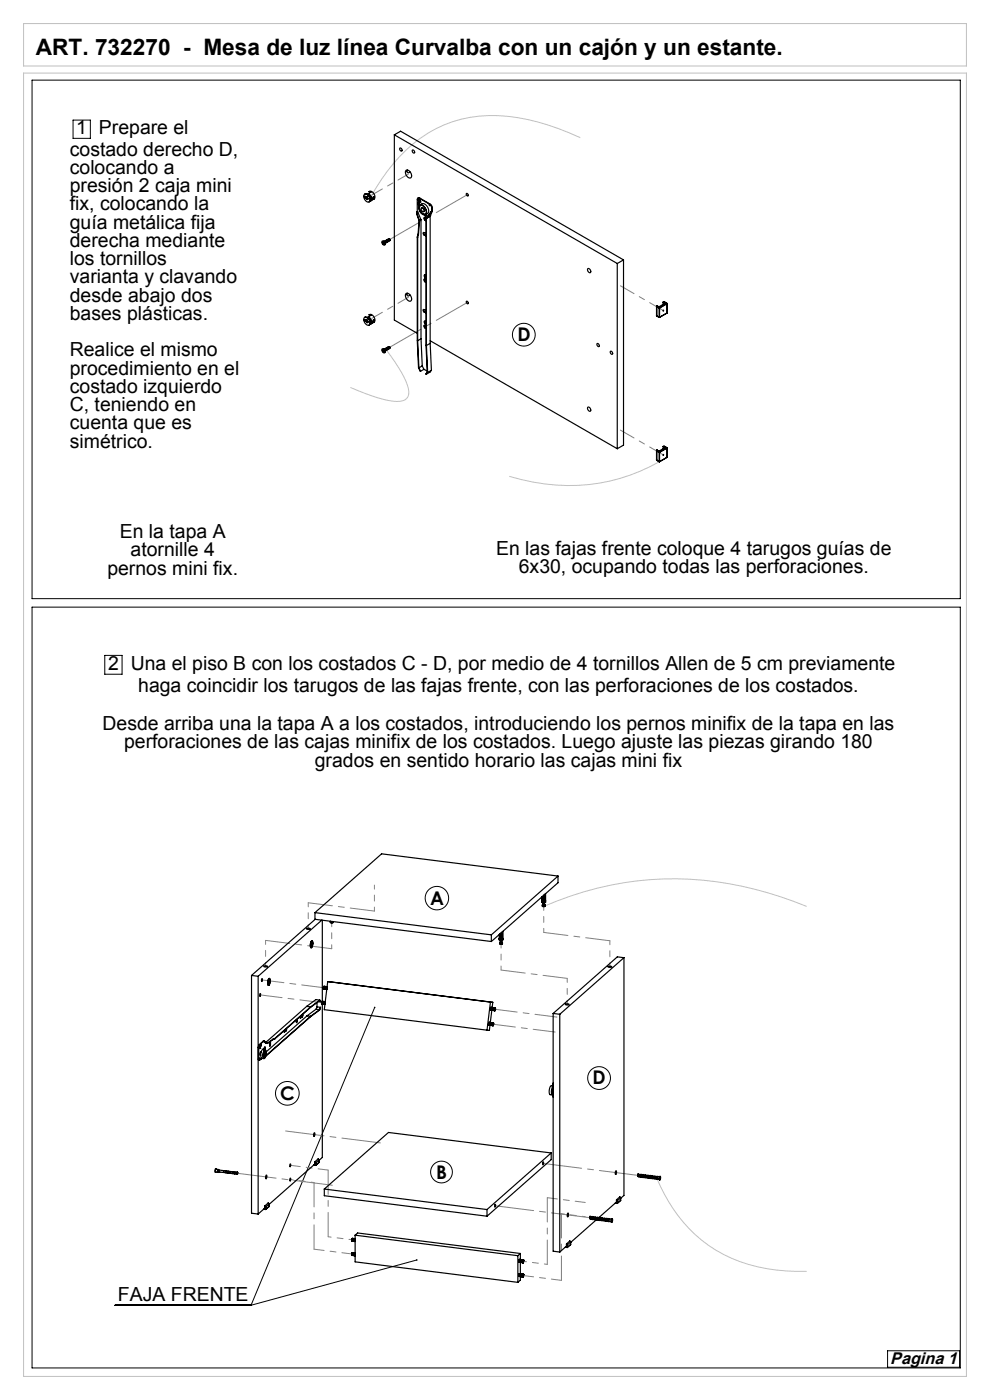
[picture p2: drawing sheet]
<svg xmlns="http://www.w3.org/2000/svg" width="210mm" height="297mm" viewBox="0 0 210 297" stroke-linecap="round" stroke-linejoin="round" font-family="sans-serif">
<path d="M5 15.5h200v276.5h-200zM5 5h200v9h-200zM123.1 29.2a42.3 42.3 0 0 0-21.5-4.6 27.2 27.2 0 0 0-19.4 11.7l-2.5 3.7-1.2 2M81.9 74.1a25.2 25.2 0 0 1 4.7 8.4 1.92 1.92 0 0 1-1.8 2.6 21.8 21.8 0 0 1-8.8-2.2l-1.7-.7M139.9 97.9a39.5 39.5 0 0 1-31.9 3.2M115.3 192.3a68.7 68.7 0 0 1 53-1.1l2.8 1.1M139.3 249.8a30.2 30.2 0 0 0 19.5 18.4 40.2 40.2 0 0 0 12.3 1.5" fill="none" stroke="#c0c0c0" stroke-width=".21"/>
<g fill="none" stroke="#000" stroke-width=".21">
<path d="M6.8 17h196.9v110h-196.9zM15.5 25.5h3.7v3.9h-3.7zM6.8 128.8h196.9v161.4h-196.9zM22.2 139h3.7v4h-3.7zM79.5 213.7l-26.2 63.2M24.4 276.9h28.9M88.4 267.3l-35.1 9.6M188.3 286.6h15.2v3.5h-15.2z"/>
<circle cx="111.1" cy="71" r="2.42"/>
<circle cx="92.7" cy="190.5" r="2.49"/>
<circle cx="61" cy="231.9" r="2.51"/>
<circle cx="127.1" cy="228.7" r="2.42"/>
<circle cx="93.6" cy="248.6" r="2.31"/>
</g>
<path d="M86.7 36.9l-7.8 4.5M86.7 63l-7.8 4.5" fill="none" stroke="#808080" stroke-width=".21" stroke-dasharray="15.2 1.3 1.3 1.3" stroke-dashoffset="12.7"/>
<path d="M82.7 50.8l16.4-9.5M82.7 73.7l16.4-9.5" fill="none" stroke="#808080" stroke-width=".21" stroke-dasharray="15.2 1.3 1.3 1.3" stroke-dashoffset="7.7"/>
<path d="M140.7 65.9l-9.1-5.3M140.7 96.5l-9.1-5.3" fill="none" stroke="#808080" stroke-width=".21" stroke-dasharray="15.2 1.3 1.3 1.3" stroke-dashoffset="11.9"/>
<path d="M65.4 197v-5.5M79.4 193.3v-5.5M115.3 197.8v-5.5M56.3 205v-5.5M70.4 201.3v-5.6M106.3 205.8v-5.5M120.3 213.1v-5.5M129.4 205.1v-5.5" fill="none" stroke="#808080" stroke-width=".21" stroke-dasharray="15.2 1.3 1.3 1.3" stroke-dashoffset="14.4"/>
<path d="M56.3 199.5l14.1 1.8M65.4 191.5l14 1.8M129.4 199.6l-14.1-1.8M120.3 207.6l-14-1.8M69.6 248.2v14.2M116.1 254.1v14.1M66.6 265v-14.1M119.1 271.6v-14.1" fill="none" stroke="#808080" stroke-width=".21" stroke-dasharray="15.2 1.3 1.3 1.3" stroke-dashoffset="10.1"/>
<path d="M50.4 248.9l20.1 2.5M80.7 242.5l-20.1-2.6M125.1 258.3l-20.1-2.5M135.3 249.3l-20.1-2.5" fill="none" stroke="#808080" stroke-width=".21" stroke-dasharray="15.2 1.3 1.3 1.3" stroke-dashoffset="7"/>
<path d="M68.3 212.7l-13.1-1.6M68.7 209.5l-13.1-1.6M117.8 218.9l-13.1-1.6M118.1 215.8l-13.1-1.7" fill="none" stroke="#808080" stroke-width=".21" stroke-dasharray="15.2 1.3 1.3 1.3" stroke-dashoffset="10.5"/>
<path d="M61.6 247.2l8 1M124.1 255.1l-8-1M74.7 266l-8.1-1M111 270.6l8.1 1" fill="none" stroke="#808080" stroke-width=".21" stroke-dasharray="15.2 1.3 1.3 1.3" stroke-dashoffset="13.1"/>
<path d="M66.6 250.9l-5-.7M119.1 257.5l5 .6M69.6 262.4l5.1 .6M116.1 268.2l-5.1-.6" fill="none" stroke="#808080" stroke-width=".21" stroke-dasharray="15.2 1.3 1.3 1.3" stroke-dashoffset="14.6"/>
<path d="M88.3 267.2v.2h.2l.1-.1h-.2h.2l-.1-.1zM79.4 213.6l-.1 .2 .3 .1v-.3h-.1v.1v-.1z" fill="#000"/>
<g fill="none" stroke="#000" stroke-width=".25">
<path d="M83.6 28.6l47.3 27.3M83.6 28.6v39.3l4.9 2.8M83.6 28.6l1.4-.8 47.3 27.3M84.8 31.4a.35 .35 0 0 1 .4 .2 .35 .35 0 0 1-.1 .5l-.3-.3zM86.1 36.2a1 1 0 0 1 1.2 1.3 .53 .53 0 0 1-.6 .3 .53 .53 0 0 1-.4-.5l-.3-.5zM86.4 36.1a.32 .32 0 0 0 0 .5 .32 .32 0 0 0 .5-.2M87.5 31.8a.35 .35 0 0 1 .4 .2 .35 .35 0 0 1-.2 .5l-.2-.3zM77.2 41.7l.3-.1v.4zM77.3 41.7l.2 .2M77.3 41.2a1.05 1.05 0 0 1 1 .5 1.05 1.05 0 0 1 0 1.1 1.11 1.11 0 0 1-1-1.6zM77.6 42l.1 .1M77.7 41.9l.1 .1"/>
<path d="M77.7 41.9h.1M77.7 41.9l-.1 .1M77.7 41.9v-.2l.4 .5-.2-.1M77.7 41.9l-.1-.1v.2M77.7 42.1v.2M77.8 42.2h.1M77.8 41.8l-.1 .1M77.8 42v.2M77.8 42l-.1 .1M77.8 42.2l-.1 .1M77.9 42.1v.2h-.2M77.9 42.1h.2"/>
<path d="M78.3 41.1l-.3 .2 .5 .7 .3-.1M78.3 41.1l.5 .8M78.3 41.1v.4M78.3 40.7h.4l-.8 .5h-.6M78.3 40.7a.98 .98 0 0 1 1 .4 .98 .98 0 0 1-.1 1.2M78.3 40.7l.3 .1M78.3 41.6l.5 .3M78.5 42.7l.3-.2v-.5l-.3 .1v.5l-.2 .2M79.2 41.8l.2 .1M79.4 41.9l-.1 .4h-.3M79.4 41.9v-.1a.21 .21 0 0 0-.3 0 .21 .21 0 0 0 0 .3l-.1 .3-.4 .2M81.1 51.1a.5 .5 0 0 1 .5 .3 .5 .5 0 0 1-.1 .6 .63 .63 0 0 1-.4-.9z"/>
<path d="M81.1 51.5l.5 .2-.1-.1M81.1 51.5l.2 .1M81.2 51.4h.1M81.2 51.4l-.1 .1M81.3 51.6v.2M81.4 51.2l.3 .4M81.4 51.4l-.1-.1v.5M81.4 51.5l-.1 .1M81.4 51.7l-.1 .1M81.5 51.2l.3 .1v.3h-.1M81.6 51.4l.1 .1M81.7 51.2l.1 .2"/>
<path d="M81.7 51.5h.1M81.7 51.6v.2M81.7 51.2l.3 .3a.26 .26 0 0 0-.1-.3 .26 .26 0 0 0-.3 0M81.8 51.1l.2 .2M81.9 51.1l.3 .2a.26 .26 0 0 0-.1-.2 .26 .26 0 0 0-.3 0M82 51l.2 .2M82.1 51l.3 .2a.26 .26 0 0 0-.2-.2 .26 .26 0 0 0-.3 0M82.2 50.9l.2 .2M82.3 50.9l.2 .2a.26 .26 0 0 0-.1-.2 .26 .26 0 0 0-.3 0M82.4 50.8l.1 .2M82.5 50.8l.2 .2a.26 .26 0 0 0-.1-.2 .26 .26 0 0 0-.3 0M82.5 50.7h.2v.2"/>
<path d="M82.7 50.9h.1M88.4 45.4l.5 1.4-.2 2.9M88.4 45.4l.1 .1M88.5 45l-.1 .4M88.5 45h.1M88.5 45.5l.5 1.3M88.5 50.3v21.9l.3 5.8 .4 .8M88.5 50.3h.1M88.5 44.9v.1M88.6 50.3v22M88.6 44.9h-.1M88.6 44.9l.7 1.7"/>
<path d="M88.6 44.9l-.1 .6M88.6 44.9l-.1 .1M88.7 49.7h.1M88.7 49.7l-.2 .6M88.8 43v.3l.2 .2M88.8 49.7l-.2 .6M88.8 42.4l.2 .4M88.9 42.8l-.2-.2 .1-.2a.4 .4 0 0 1 .4 .5h-.1M88.9 42.8l.2 .1M89 42.1a.27 .27 0 0 0-.4-.1 .27 .27 0 0 0-.1 .3v2.6M89 42.1l2.1 1.2M89 43.6h-.1a.27 .27 0 0 1-.2-.2 .27 .27 0 0 1 .2-.4l.2 .5a1.19 1.19 0 0 1 1.2-.1 1.19 1.19 0 0 1 .6 1.2l-.1 .6-.5 .4"/>
<path d="M89 43.6a1.24 1.24 0 0 1 1.5 1.4 .6 .6 0 0 1-.5 .6 .6 .6 0 0 1-.7-.4 1.47 1.47 0 0 1-.3-1.6zM89 46.8l-.2 2.9M89 42.8h-.1M89 42.8l.2 .1M89 42h-.4M89 42v.1M89 42l2.2 1.2M89.1 43.6a1.22 1.22 0 0 1 1.1 1.8 1.22 1.22 0 0 1-1.1-1.8zM89.2 42.9h.1M89.2 42.9h-.1M89.2 43.6a1.28 1.28 0 0 0 1 1.8M89.3 46.6v25.3"/>
<path d="M89.3 46.6l-.3 .2M89.4 44.1a.43 .43 0 0 1 .5 .3 .43 .43 0 0 1-.1 .5 .55 .55 0 0 1-.4-.8zM89.4 44.1a.45 .45 0 0 1 .6 .2 .45 .45 0 0 1-.1 .6M89.9 49.3l.2 .5M90 49.9l.4 .2M90.1 46.1l-.1 .3 .4 .4a.38 .38 0 0 1-.4-.2 .38 .38 0 0 1 .1-.5l.3 .2M90.1 59.2l-.1 .3 .4 .3M90.1 49.8l-.1 .1M90.1 49.8l.3 .2M90.1 58.3v.3l.3 .2a.26 .26 0 0 1-.4-.1 .26 .26 0 0 1 .2-.3l.2 .2M90.1 45.6l.3 .2M90.4 45.5l-.1 .3-.3-.2"/>
<path d="M90.4 49.6l-.6-.3v.3l.2 .3M90.4 59.4l-.3-.2a.38 .38 0 0 0-.1 .4 .38 .38 0 0 0 .4 .3M90.4 46.3h.1M90.4 46.3v26.9l.2 5.7-.3 .4 .1 .1M90.5 46.3v27M90.5 46.3h.1M91.1 43.5l.1 .1M91.1 43.3v.2M91.2 43.5v.1M91.2 43.5h-.1M91.2 43.2l-.1 .1M91.2 43.2v.3"/>
<path d="M91.2 43.4l.4 .7M91.2 43.4l.3 .2 .2 .5M91.2 43.4v.2M91.2 45.9v26.9M91.2 45.9l-.7 .4M91.3 45.8l-.1 .1M91.3 45.8l-.8 .5M91.5 44.9l-1.1 1.4M91.5 44.9h.1M91.6 44.9l-1.1 1.4M91.6 44.9h.1M91.6 44.1v.8"/>
<path d="M91.6 44.9h-.1M91.7 44.8l-.1 .1M91.7 44.8l-.4 1M91.7 44.8h.1M91.7 44.1h-.1M91.7 44.1v.7M99 41a.27 .27 0 0 1 .3 .2 .27 .27 0 0 1-.2 .4l-.2-.3zM124.7 57a.5 .5 0 0 1 .5 .3 .5 .5 0 0 1-.1 .6 .63 .63 0 0 1-.4-.9zM130.9 55.9v39.3M132.3 55.1v39.3l-1.4 .8M132.3 55.1l-1.4 .8M77.2 67.8h.3v.3z"/>
<path d="M77.3 67.8l.2 .2M77.3 67.4a1.05 1.05 0 0 1 1 .5 1.05 1.05 0 0 1 0 1.1 1.11 1.11 0 0 1-1-1.6zM77.6 68.1l.1 .1M77.7 68h.1M77.7 68l.1 .1M77.7 68l-.1 .1M77.7 68v-.2l.4 .6-.2-.1M77.7 68.2v.2M77.7 68l-.1-.1v.2M77.8 67.9l-.1 .1M77.8 68.1v.2M77.8 68.3l.1 .1"/>
<path d="M77.8 68.1l-.1 .1M77.8 68.3l-.1 .1M77.9 68.3v.2l-.2-.1M77.9 68.3h.2M78.3 67.2l-.3 .2 .5 .7 .3-.1M78.3 67.2l.5 .8M78.3 67.2v.5M78.3 66.8l.4 .1-.8 .4h-.6M78.3 66.8a.98 .98 0 0 1 1 .5 .98 .98 0 0 1-.1 1.1M78.3 66.8l.3 .2M78.3 67.7l.5 .3M78.5 68.8l.3-.2v-.5l-.3 .2v.4l-.2 .3"/>
<path d="M79.2 67.9l.2 .1M79.4 68l-.1 .4-.3 .1M79.4 68a.21 .21 0 0 0-.3-.1 .21 .21 0 0 0 0 .3l-.1 .3-.4 .3M81.1 74a.5 .5 0 0 1 .5 .3 .5 .5 0 0 1-.1 .6 .63 .63 0 0 1-.4-.9zM81.1 74.4l.5 .2-.1-.1M81.1 74.4l.2 .1M81.2 74.3h.1M81.2 74.3l-.1 .1M81.3 74.5v.2M81.4 74l.3 .4M81.4 74.3l-.1-.2v.6M81.4 74.4l-.1 .1"/>
<path d="M81.4 74.6l-.1 .1M81.5 74.1l.3 .1v.2h-.1M81.6 74.2l.1 .2M81.7 74.1l.1 .2M81.7 74.4h.1M81.7 74.4v.2M81.7 74l.3 .3a.26 .26 0 0 0-.1-.3 .26 .26 0 0 0-.3 .1M81.8 74l.2 .2M81.9 73.9l.3 .3a.26 .26 0 0 0-.1-.3 .26 .26 0 0 0-.3 .1M82 73.9l.2 .2M82.1 73.8l.3 .3a.26 .26 0 0 0-.2-.3 .26 .26 0 0 0-.3 .1M82.2 73.8l.2 .2"/>
<path d="M82.3 73.7l.2 .3a.26 .26 0 0 0-.1-.3 .26 .26 0 0 0-.3 .1M82.4 73.7l.1 .2M82.5 73.6l.2 .3a.26 .26 0 0 0-.1-.3 .26 .26 0 0 0-.3 .1M82.5 73.6h.2v.2M82.7 73.8h.1M86.1 62.3a1 1 0 0 1 1.2 1.3 .53 .53 0 0 1-.6 .3 .53 .53 0 0 1-.4-.4l-.3-.6zM86.4 62.2a.32 .32 0 0 0 0 .5 .32 .32 0 0 0 .5-.2M88.6 72.3l.3 5.7M88.9 78l.3 .8M89.3 71.9l.3 5.7M89.3 71.9l-.7 .4M89.6 77.6l.3 .8"/>
<path d="M89.6 77.6l-.7 .4M89.9 65.6l.2 .5M89.9 78.4l.7 .3M89.9 78.4l-.7 .4M90 66.2l.4 .2M90.1 69l-.1 .3 .4 .3M90.1 66.1l-.1 .1M90.1 66.1l.3 .2M90.1 68.1v.3l.3 .2M90.4 65.9l-.6-.2v.2l.2 .3M90.4 69.2l-.3-.2a.38 .38 0 0 0-.1 .4 .38 .38 0 0 0 .4 .3M90.4 68.4l-.3-.3a.31 .31 0 0 0-.1 .4 .31 .31 0 0 0 .4 .2"/>
<path d="M90.5 73.3l.2 5.7M90.7 79l-.3 .4M91.2 72.8l-.7 .5M91.2 72.8l.3 5.8M91.2 72.3l39.7 22.9M91.5 78.6l-.8 .4M91.5 78.6l-.3 .3-.8 .5M99 63.9a.27 .27 0 0 1 .3 .2 .27 .27 0 0 1-.2 .3l-.2-.2zM126.7 72.9a.35 .35 0 0 1 .4 .2 .35 .35 0 0 1-.2 .4l-.3-.3zM129.5 74.5a.35 .35 0 0 1 .4 .2 .35 .35 0 0 1-.2 .5l-.3-.4zM139.3 65v.1M139.3 66.9v.1"/>
<path d="M139.3 65v1.9M139.3 67l.5 .3M139.3 65.1v1.9M139.3 65.1l.5 .3M139.3 64.9v.1M139.4 64.9h.1M139.4 65l-.1 .1M139.4 64.9v.1M139.4 65l.5 .3M139.8 65.4h.1M139.8 67.3h.1M139.8 65.4v1.9"/>
<path d="M139.9 65.3l-.1 .1M139.9 65.3v.1M139.9 67.3h.1M139.9 65.4v1.9M140.7 64.1h.3M140.7 65.8v.2zM140.7 64.1v.5M140.7 64.1l.4 .2-1.3 .8-.4-.2M141 64.1l.5 .3M141.5 64.4h.1M141.5 64.4l-1.6 .9M141.5 66.4h.1"/>
<path d="M141.5 66.4l-1.6 .9M141.5 64.4v2M141.5 64.4l-1.6 1M124.7 86.4a.5 .5 0 0 1 .5 .3 .5 .5 0 0 1-.1 .6 .63 .63 0 0 1-.4-.9zM139.3 95.6v.1M139.3 97.5v.1M139.3 95.6v1.9M139.3 97.6l.5 .4M139.3 95.7l.5 .3M139.3 95.7v1.9M139.3 95.5v.1M139.4 95.5h.1"/>
<path d="M139.4 95.6l-.1 .1M139.4 95.5v.1M139.4 95.6l.5 .3M139.8 96h.1M139.8 96v1.9M139.8 98h.1M139.9 95.9l-.1 .1M139.9 95.9v.1M139.9 98h.1M139.9 96v1.9M140.7 94.7h.3M140.7 96.4v.2z"/>
<path d="M140.7 94.7v.5M140.7 94.7l.4 .2-1.3 .8-.4-.2M141 94.7l.5 .3M141.5 95v.1M141.5 95l-1.6 .9M141.5 95h.1M141.5 97l-1.6 1M141.5 95.1l-1.6 .9M141.5 95.1v1.9M141.5 97h.1M141.5 95v2M65 197l.4-.1 .4 .1-.5 .2z"/>
<path d="M66.1 199.6a.98 .98 0 0 1-.2 1.4l-.1-.6zM66.1 199.8v.1M66.1 199.7l-.1 .3zM66.1 199.6a1.03 1.03 0 0 1-.1 1.5l-.1-.1-.1-.5zM66.1 199.9h-.1M66.1 199.9h.1M66.8 193.6l37.4 4.7M66.8 193.6v1.4l37.4 4.7M66.9 195l-13.5 11.9M68.3 195.2l-13.5 11.9M68.4 195.2v17.2M70.1 195.5h.5"/>
<path d="M70.1 195.7h.6M70.1 195.5v.2M70.1 195.4v.1M70.7 195.7l-.3 .1-.3-.1M70.7 195.5v.2M104.2 198.3v1.4M105.9 199.3l.4 .2 .4-.2M105.9 199.1h.1M105.9 198.3v1M106 199.2h.4M106 198.2v1M106 200h.6"/>
<path d="M106 200v.2M106.1 199.2h.2M106.1 198.1v1.1M106.1 199.2h-.1M106.1 199.8l-.1 .2M106.1 199.9h.3M106.1 199.9l.2 .1 .1-.1M106.1 199.5v.4M106.3 199.2h.1M106.3 197.9v1.3M106.4 197.9v1.3M106.4 199.8l.2 .2"/>
<path d="M106.4 199.5v.4M106.5 197.7v1.5l.1-.1M106.6 199.1h-.1M106.6 197.7v1.4M106.6 200v.2M106.7 197.6v1.7M114.9 191.1v.2M114.9 191.3l.5 .2 .3-.1M114.9 190.3v.8M115 191.2h.4M115 190.2v1M115 192.2h.6"/>
<path d="M115 192v.2M115.1 191.2h.3M115.1 190.1v1.1M115.1 191.2h-.1M115.2 191.5v.4l.1 .1 .2-.1v-.4M115.4 191.2h.1M115.4 189.9v1.3M115.6 189.7v1.5l.1-.1M115.6 192l-.1-.1-.5 .1M115.6 192.2l-.2 .2-.4-.2M115.6 191.1v.1M115.6 192h-.6"/>
<path d="M115.6 189.7v1.4M115.6 192v.2M115.7 189.6v1.5M115.7 191.1h-.1M115.7 191.1a.47 .47 0 0 1-.8 .2M118.4 185.8v1.5l-14.2 12.4M118.4 185.8l-14.2 12.5M118.4 185.8l-37.4-4.7-14.2 12.5M53.4 206.9l1.4 .2M53.4 206.9v50.5l1.4 .2M54.8 207.1v50.5M55.2 210.8l.1 .2-.2 .4z"/>
<path d="M55.6 207.6l.1 .2-.2 .4zM55.9 205l.5-.1 .3 .1-.4 .1zM56.9 208.4h.1M57 207.6h.1a.98 .98 0 0 1-.2 1.4l-.1-.7zM57 208.2l.1-.1v.2M57 208.4l.1 .1M57 208.5h.1M57 207.6v.4zM57 208.3l.1-.3-.1 .4M57 208.3h.1M57 208.3l.1 .1M57.1 207.6a1.03 1.03 0 0 1-.1 1.4l-.2-.1v-.4z"/>
<path d="M57.1 207.9h.1M57.1 208.4v.1M57.1 208.3v.1M60.4 218.6l-.1 .4M60.4 218.5l-.1 .5v-.4M60.7 218.3l-.1 .4M60.8 218.2l-.1 .6-.1-.4M62.9 216.4v.6l.1-.4M62.9 216.6v.3M62.9 216.6h.1M62.9 216.3v.3M63 216.2v.4"/>
<path d="M63.7 215.6v.4M63.8 215.5l-.1 .5v-.4M64 215.5h.1M64.1 215.3v.2M64.1 215.5v.2M64.1 215.7h.1M64.1 215.4v.1M64.1 215.4l.1 .1M64.1 215.3v.1M64.2 215.2l-.1 .6-.1-.4M64.2 215.5h-.1M64.2 215.5h-.2"/>
<path d="M64.2 215.2v.2a.3 .3 0 0 1-.2 .4v-.4M65 213.5l.9 .1M65 213.5l-8.5 7.6M65.1 215.5l-8.7 7.7M65.1 215.5l.8 .1M65.9 215.6l-9.4 8.2M65.9 213.6l-7.6 6.7M66 200.4h.1M66.1 200.4v.2M66.1 200.3v.1M66.1 200.2h.1M66.1 200.6h.1"/>
<path d="M66.1 200.3l-.1 .1M66.1 200.3h.1M66.1 200.2l.1 .1M66.1 200.2v-.2v.3M66.2 200.3l-.1 .1M67 214.1l-1.9 1.4M67 214.1l.8 .1M67.2 213.6l-.2 .5M67.2 213.6l.8 .1M67.3 212.7l-.1 .9M67.6 212.4l.4 .1M67.8 214.2l-1.9 1.4"/>
<path d="M67.8 212.2l.2 .3M67.8 212.2l-1.9 1.4M67.8 212.2l-.8-.1-2 1.4M68 213.7l-.2 .5M68 213.7l-.2 .6-1.9 1.4-9.4 8.2M68 212.5l-.2-.2-1.9 1.4-7.6 6.7M68.2 212.8l.7 .1M68.2 212.8h.1M68.2 212.7h.1M68.2 212.9h.1M68.2 212.9l.7 .1M68.2 212.8l.7 .2"/>
<path d="M68.2 212.7l.8 .1-.8-.1M68.2 213l.7 .1zM68.2 212.6l.8 .1h-.8M68.2 212.6h.1M68.2 212.9v.1M68.2 213h.1M68.3 212.6h.1M68.3 212.6l.7 .1M68.3 212.5h.1M68.3 212.5l.7 .1M68.3 212.5l-.1 .4M68.3 213h.1"/>
<path d="M68.3 212.4v.1M68.4 212.4h.1M68.4 212.4l.6 .1M68.4 213v32.5l-.7 .7M68.6 209.6l.7 .1M68.6 209.6h.1M68.6 209.7l.7 .1M68.6 209.6h.7M68.6 209.7v.1M68.6 209.7l.7 .2M68.6 209.6v.1M68.6 209.7h.1"/>
<path d="M68.6 209.5h.1M68.6 209.5v.1M68.6 209.4l.7 .2-.7-.1M68.6 209.4v.1M68.6 209.8h.1M68.6 209.8l.7 .1M68.6 209.4h.1M68.6 209.4l.8 .1M68.7 209.8h-.1M68.7 209.3l-.1 .1M68.7 209.3l.7 .1M68.7 209.3l-.1 .4"/>
<path d="M68.7 209.8h.1M68.7 209.3h.1M68.7 209.2v.1M68.7 209.2l.7 .1M69.5 208.2l35 4.4M69.5 208.2l.5 .1M69.5 208.2l-.7 6 34.5 4.3M103.6 217.3l.9 .1M103.6 217.3l.9 .2M103.6 217.2l.9 .2M103.6 217.2l.9 .1M103.6 217.2l.1 .3 .9 .1"/>
<path d="M103.6 217.4l.9 .1M103.6 217.1l.9 .1M103.6 217.4l.9 .2M103.7 217l.9 .1M103.7 216.9l.9 .1M103.8 216.9l-.2 .3M103.9 217.5l-.1 1.1-.5-.1M104 214.1l.9 .1M104 214.1l.9 .2M104 214l.1 .3M104 214l.9 .1M104 214.2l.9 .2"/>
<path d="M104 213.9l.9 .1M104 214.3l1 .1M104.1 213.8l.9 .1M104.1 213.7l.9 .1M104.2 213.7l-.2 .3M104.3 214.3l-.3 2.6M104.5 217.4h.1M104.5 217.3v.1M104.5 217.2v.1M104.5 217.4v.1M104.5 217.3h.1M104.5 217.5h.1"/>
<path d="M104.5 217.2h.1M104.5 212.6h-.5l-.7 5.9M104.5 212.6l-.1 1.1M104.5 217.5l.1 .1M104.6 217.1l-.1 .1M104.6 217.5v.1M104.6 217.1h.1M104.6 217.6h.1M104.6 217h.1M104.6 217h-.9l.9 .1M104.6 217.5h.1M104.7 217h.1"/>
<path d="M104.7 217.1l-.1 .4zM104.7 217.5h-.1M104.7 217v.1M104.7 217.1h.1M104.9 214.2h.1M104.9 214.2v.1M104.9 214.1v.1M104.9 214.3h.1M104.9 214.1h.1M104.9 214.1l-.9-.1 .9 .2M104.9 214h.1M104.9 214v.1"/>
<path d="M104.9 214.4h.1M104.9 213.9v.1M105 214.4h.1M105 213.9h-.1M105 213.9h.1M105 213.8h.1M105 214.3v.1M105 213.9v.4zM105 213.8l.1 .1M105.1 213.9h.1M106 200.2h.6M106.6 200.2l-.3 .1-.3-.1"/>
<path d="M117.3 215l1.4 .2M117.3 215v50.4l1.4 .2M118.7 215.2v50.4M119.9 213l.8 .1-.4 .1zM129 205l.8 .1-.5 .1zM132.4 203.2l-1.5-.2-13.6 12M132.4 203.2l-13.7 12M132.4 203.2v50.4l-.8 .6M54.8 224.5h.1M54.8 224.7l.2 .3M54.8 224.7h.1M54.9 224.6l.1 .1"/>
<path d="M54.9 224.6l-.1 .1M54.9 224.5h.1v.2M54.9 222.3v2.2M54.9 224.5v.1M54.9 222.4v.1M55 224.7h-.1M55 221.6l-.1 .7M55 221.6h.1M55.1 221.9v.1M55.1 222.2l-.1 .2M55.1 222h.1M55.1 222.2h.1"/>
<path d="M55.1 222v.2M55.1 221.6l-.2 .7M55.1 222.4h.1M55.2 222l-.1-.1v.5l.1-.2M55.2 222v.2M55.3 221.6v.4M55.3 224.7l-.3 .3-.1-.3M55.3 222.4h.1M55.3 221.6v.4zM55.3 224.6v.1M55.3 224.6h.1M55.4 223.2l-.2 .3 .1 .4"/>
<path d="M55.4 224.4l-.1 .2M55.5 224.5l-.1 .1M55.6 224.5l-.3 .2M55.8 222.6a1.58 1.58 0 0 0-.3 1.9l.5 .1M55.8 222.6l.1-.1v.2M55.8 222.5v.1M55.9 220.9h.1M55.9 220.9l-.9 .7M55.9 220.8h.1M55.9 220.9l-.8 .7M55.9 221l.5 .3 .3 .1M55.9 221l.4 .1"/>
<path d="M56 220.9h.1M56 220.9l-.1 .1M56 220.9l.3 .1M56 222.7l.2-.6v.6M56.1 222.5h.1M56.1 222.9v-.1a1.22 1.22 0 0 1 0 1.7 1.23 1.23 0 0 1 0-1.6zM56.1 223.3l.1 .3-.1 .4zM56.1 222.7a.37 .37 0 0 1 .4 .2 .37 .37 0 0 1 0 .4l-.1 .6a.43 .43 0 0 1-.1 .4 .43 .43 0 0 1-.4 .2l-.1-.9zM56.1 222.2l.1 .2M56.2 222.4h.1M56.2 223.3l-.3 .3v.3l.2 .1M56.2 222.8l.1 .9-.3 .8"/>
<path d="M56.2 222.5v.2M56.2 222.5h-.1M56.2 222.4l-.1 .1M56.2 222.3v.1M56.2 222.3l-.1 .2M56.3 222.4l-.1-.2-.1 .5M56.3 222.4l-.1 .3-.4-.1M56.3 221v.1M56.3 221.1l.4 .3M56.5 223.9h-.1M56.5 223.8v.1M56.5 223.9l-.1 .1"/>
<path d="M57.3 221v.1M57.3 221.6l-.1 .3M57.3 221.1l.1 .1M57.3 221.6h.1M57.3 221.1v.5M57.4 221.2l-.1-.2v1l.1-.4M57.4 221.2v.4M57.9 220.4l-1.1 .9-.5-.3M57.9 220.4v.1M57.9 220.5l-1.2 .9M58.3 220.3l-.4 .1M58.3 220.3v.1"/>
<path d="M58.3 220.4l-.4 .1M117.3 230.4a.75 .75 0 0 0-.8 1l.1 .8 .6 .1M117.3 230.5l-.3 1a.53 .53 0 0 0 .3 .8M117.3 231l-.1 .4 .1 .3M117.3 230.1v2.3M117.3 230.1h.1M117.3 232.6v.2M117.3 232.6h.1M117.3 229.7v.4M117.3 232.5v.1M45.8 248.6l.4 .1M45.8 248v.6"/>
<path d="M45.8 248l.5 .1M45.9 248h-.2l-.1 .4v.3l.2-.1M46.3 248.6h.4M46.4 248.6v.1l.1-.1M46.4 248.2l-.1 .4M46.4 248.2h.2M46.4 248.2l-.1-.1-.1 .2v.4l.2-.1M46.7 248.2l.2 .1M46.8 248.7h.3M47 248.3h.3M47.2 248.7h.2M47.7 248.4l-.3-.1v.4l.4 .1"/>
<path d="M48.1 248.4l-.3 .1v.3h.4l-.1-.2M48.3 248.8l-.1-.4 .2 .1 .2 .4-.3-.1M48.5 248.5l.1 .3 .3 .1M48.5 248.5h.3M48.8 248.5h.1M48.9 248.5l.1 .4 .3 .1M48.9 248.5l.3 .1M49.6 248.6h-.3v.3l.4 .1M49.9 248.7l-.3-.1 .1 .3 .4 .2M50.3 248.7h-.3v.1l.1 .3h.3M50.3 248.6l.1 .1zM50.4 248.7v.4z"/>
<path d="M50.4 248.7h.1M55.9 256.5l.4 .1M56.2 255.9l.1 .1M56.2 255.9v.4l-1.4 1.3M56.2 255.8v.1M56.2 255.8l.2 .2M56.3 256.6h.1M56.3 256v.6M56.4 256.6h-.1M56.4 256h-.1M56.4 256.5l-.1 .1M56.4 256.5h.1"/>
<path d="M56.4 256v.5M56.5 249.3a.4 .4 0 0 1-.1 .7zM56.9 255.2l.1 .2M56.9 255.2l-.7 .6M56.9 255.2l.2 .2M57 256h.1M57 256l-.6 .5M57 255.4l-.6 .6M57.1 255.4h-.1M57.1 255.4l-.1 .6M61.6 249.9l.1 .3-.2 .3zM61.6 246.9l.1 .3-.2 .3z"/>
<path d="M66.5 247.2h.4M66.6 240.3a.4 .4 0 0 1-.1 .7zM66.8 246.5l.1 .2M66.8 246.5v.5l-9.7 8.5M66.8 246.5h.1M66.8 246.5l.2 .2M66.9 246.7v.5M66.9 247.2h.1M67 247.2h-.1M67 246.7h-.1M67 247.2h.1M67 246.7v.5"/>
<path d="M67.5 245.9l.2 .2M67.5 245.9l-.7 .6M67.7 246.6h.1M67.7 246.6l-.7 .6M67.7 246.1l-.7 .6M67.7 246.1h.1M67.7 246.1v.5M68.8 252.2v1.5l34.5 4.3M68.8 252.2l34.5 4.4M103.3 256.6v1.4M105 255.5l.1 .2-.1 .4zM115.2 246.5l.1 .3-.1 .3z"/>
<path d="M116.9 244.6l-13.6 12M116.9 244.6v1.4l-13.6 12M116.9 244.6l-34.5-4.4-13.6 12M120.4 257.4a.4 .4 0 0 1-.1 .7zM125.1 258.1v.2M125.1 258.1l.1 .4M125.2 258.1h-.1M125.2 258.1l.3 .1M125.2 258.1l.1 .4 .2 .1M125.2 258.1v-.1v.6l.2 .1 .1-.1M125.6 258.2v-.2v.6l.1 .1 .1-.1M125.7 258.6h.2"/>
<path d="M125.9 258.2h-.3l.1 .4M126 258.2v-.1a.4 .4 0 0 0 .2 .6M126 258.2l.1 .4 .2 .1M126 258.2l.3 .1M126.3 258.3v-.2v.7l.3-.1M126.4 258.8l-5.4 4.8M126.6 258.3l-.3 .1 .1 .3h.3M126.7 258.3v-.1v.6h.3M127 258.4l-.3-.1v.2l.3 .3M127 258.3v.1M127.1 258.4v-.2v.6h.2M127.4 258.6v-.2h-.3l.1 .3 .2 .1"/>
<path d="M127.5 258.4l-.1-.1v.6l.2 .1 .1-.1M127.5 258.4v.4l.3 .1M127.5 258.4l.3 .1M127.8 258.5h.1M127.8 258.5v-.2a.39 .39 0 0 0 .2 .7l.1-.1M127.8 258.5l.1 .3 .3 .1M127.8 258.5h.3M128.2 258.5v-.1v.6l.3-.1M128.2 258.5l.1 .4 .2 .1M128.2 258.5h.3M128.6 258.6v-.2v.7l.2-.1M128.6 258.6l.1 .3 .2 .1"/>
<path d="M128.6 258.6h.3M129 258.6l-.1-.1v.6h.2M129 258.6l.1 .4M129 258.6h.2M129.1 259l.1 .1M129.1 259h.1M129.2 258.6v.5l.5 .1M129.2 258.6h.5M129.2 258.6l-.1 .4M129.7 258.6v.7M129.8 258.9h.1M129.8 258.6l.2 .2-.2 .5-.1-.2z"/>
<path d="M129.8 258.8h.1M129.8 258.5l-.1 .1M129.9 258.8l-.1 .2 .1-.1M129.9 258.8v.1M130.6 248.4a.4 .4 0 0 1-.1 .7zM130.8 254.6l.1 .1M130.8 254.6v.4l-3.7 3.3M130.8 254.5v.1M130.8 254.5l.2 .2M130.9 255.3h.1M130.9 255.3l-.4-.1 .4 .1M130.9 254.7v.6"/>
<path d="M131 254.7h-.1M131 255.3h-.1M131 255.3h.1M131 254.7v.6M131.5 253.9l.1 .2M131.5 253.9l-.7 .6M131.6 254.7h.1M131.6 254.7l-.6 .6M131.6 254.1l-.6 .6M131.6 254.1h.1M131.6 254.1v.6M135.3 249.2v.1"/>
<path d="M135.3 249.2l.1 .4M135.3 249.1v.1M135.4 249.2h.3M135.6 249.6l-.1 .1-.1-.1v-.6a.44 .44 0 0 0 .3 .6M135.8 249.2l-.1-.1v.5l.2 .2 .1-.2M136.1 249.2h-.3v.1l.1 .3h.2M136.2 249.2l-.1-.1a.4 .4 0 0 0 .2 .7l.1-.1M136.4 249.3h-.2v.1v.2l.3 .1M136.5 249.3v-.2v.7l.3-.1M136.8 249.3l-.3 .1 .1 .3h.3M136.9 249.4v-.2v.6h.3M137.2 249.4l-.3-.1v.2l.3 .3"/>
<path d="M137.3 249.4v-.2l-.1 .7 .3-.1M137.6 249.4v.2M137.6 249.4h-.3v.2l.1 .2h.2M137.6 249.5v-.2v.6l.2 .1 .1-.1M137.7 249.4v.4l.3 .1M137.7 249.4l.2 .1M137.9 249.5h.1M138 249.5v-.1a.39 .39 0 0 0 .2 .6l.1-.1M138.2 249.9h.1M138.3 249.5h-.3l.2 .4M138.4 249.5l.1 .5M138.5 250h.2"/>
<path d="M138.7 249.6l-.4-.2 .1 .6h.2M138.8 249.6v-.2v.7l.2-.1M139.1 249.6h-.3v.2l.3 .2M139.1 249.6v-.1v.6h.2M139.3 250l.1 .1M139.3 250h.1M139.3 249.7l-.2-.1 .2 .4M139.4 249.6v.5l.4 .1M139.4 249.6h.5M139.4 249.6l-.1 .4M139.8 250.2l.1 .1M139.9 250h.1"/>
<path d="M140 249.6l.1 .2-.2 .5v-.3zM140 249.6l-.2 .6M140 249.8v.3zM74.6 266.1l.7 .1M74.6 266.1h.1M74.6 266.1v.1M74.6 263.1l.7 .1M74.6 263.1l.7 .2M74.6 263.1h.1M74.6 266h.1M74.6 266l.7 .1M74.6 266.2l.7 .1"/>
<path d="M74.6 263l.7 .1M74.6 263.2l.7 .1M74.6 263h.1M74.6 266.2h.1M74.6 263.2h.1M74.6 263h.7M74.6 263.2l.7 .2M74.6 266.3h.1M74.6 262.9v.1M74.6 265.9h.1M74.6 265.9l.7 .1M74.6 266.3l.7 .1"/>
<path d="M74.6 262.9l.7 .1M74.6 262.9h.1M74.6 262.8v.1M74.6 262.8l.7 .1M74.6 263.3l.7 .1M74.6 263.3h.1M74.7 265.8l-.1 .4M74.7 262.8l-.1 .4M74.7 265.8h.1M74.7 262.8h.1M74.7 266.3h.1M74.7 265.8l.6 .1"/>
<path d="M74.7 262.8l.6 .1M74.7 265.7l.6 .2-.6-.1M74.7 265.7v.1M74.7 262.7v.1M74.7 262.7l.6 .1M74.7 265.7h.1M74.7 262.7h.1M75.3 262l34.5 4.4M75.3 262v5.7l34.5 4.3M75.3 262l.6-.4 34.5 4.3M109.8 266.4v5.6M110 270.6l.1 .2"/>
<path d="M110 267.6l.1 .2M110 270.6l.9 .1M110 267.5l.9 .2M110 267.6l.9 .1M110 270.5l.9 .2M110 270.6l.9 .2M110 267.5l.9 .1M110 267.6l.9 .2M110 270.7l.9 .1M110 267.7l.9 .1M110 270.4l.9 .1M110 270.7l1 .2"/>
<path d="M110 267.4h.9M110 270.3l.9 .2M110 267.8l1 .1M110 267.3l1 .1M110.1 270.3l.9 .1M110.1 267.3l.9 .1M110.1 270.3h.9M110.1 267.2l1 .1M110.1 270.2l.9 .1M110.2 270.2l-.2 .4M110.2 267.2l-.2 .4M110.4 270.8v.8l-.6 .4"/>
<path d="M110.4 265.9l-.6 .5M110.4 265.9v1.3M110.4 267.8v2.4M110.9 270.7h.1M110.9 267.7h.1M110.9 270.7v.1M110.9 270.6v.1M110.9 267.6v.1M110.9 270.6h.1M110.9 267.6h.1M110.9 270.8h.1M110.9 267.7v.1"/>
<path d="M110.9 267.5h.1M110.9 267.8h.1M110.9 267.5v.1M110.9 270.5l-.9-.1 .9 .2M110.9 270.5v.1M110.9 270.5h.1M110.9 270.8v.1M110.9 267.5h-.9h.9M110.9 270.4h.1M110.9 267.4h.1M110.9 267.4v.1M110.9 270.4v.1"/>
<path d="M111 270.9h.1M111 267.9h.1M111 270.4h-.1M111 267.4h-.1M111 267.4h.1M111 270.4h.1M111 267.3v.1M111 267.8h.1M111 267.3h.1M111 270.3h.1M111 270.8v.1M111 270.9h-.1"/>
<path d="M111 270.4v.4zM111 267.4v.4zM111.1 270.3h.1M111.1 267.3h.1M111.1 270.3v.1M111.1 267.3v.1M111.1 270.4h.1M111.1 267.4h.1M119.9 264.6l.4 .1M119.9 264.6h.4M120.2 263.9l.1 .2M120.2 263.9v.5l-1.5 1.2"/>
<path d="M120.2 263.9h.1M120.2 263.9l.2 .2M120.3 264.6v.1M120.3 264.1v.5M120.4 264.1h-.1M120.4 264.6h-.1M120.4 264.1v.5M120.8 263.3l.2 .2M120.8 263.3l-.6 .6M121 264l-.7 .6M121 264h.1M121 264l-.6 .6"/>
<path d="M121 263.5l-.6 .6M121 263.5h.1M121 263.5v.5"/>
</g>
<text font-size="4.8" x="7.6" y="11.6">ART. 732270 - Mesa de luz línea Curvalba con un cajón y un estante.</text>
<g font-size="4.1">
<text x="16.2" y="28.4">1</text>
<text x="21" y="28.4">Prepare el</text>
<text x="14.8" y="33">costado derecho D,</text>
<text x="14.8" y="36.9">colocando a</text>
<text x="14.8" y="40.7">presión 2 caja mini</text>
<text x="14.8" y="44.6">fix, colocando la</text>
<text x="14.8" y="48.5">guía metálica fija</text>
<text x="14.8" y="52.4">derecha mediante</text>
<text x="14.8" y="56.2">los tornillos</text>
<text x="14.8" y="60.1">varianta y clavando</text>
<text x="14.8" y="64">desde abajo dos</text>
<text x="14.8" y="67.9">bases plásticas.</text>
<text x="14.8" y="75.6">Realice el mismo</text>
<text x="14.8" y="79.5">procedimiento en el</text>
<text x="14.8" y="83.3">costado izquierdo</text>
<text x="14.8" y="87.2">C, teniendo en</text>
<text x="14.8" y="91.1">cuenta que es</text>
<text x="14.8" y="95">simétrico.</text>
<text x="25.4" y="114.1">En la tapa A</text>
<text x="27.7" y="118">atornille 4</text>
<text x="105.2" y="117.7">En las fajas frente coloque 4 tarugos guías de</text>
<text x="22.8" y="121.9">pernos mini fix.</text>
<text x="110.1" y="121.6">6x30, ocupando todas las perforaciones.</text>
<text x="22.9" y="142.1">2</text>
<text x="27.7" y="142.1">Una el piso B con los costados C - D, por medio de 4 tornillos Allen de 5 cm previamente</text>
<text x="29.3" y="146.8">haga coincidir los tarugos de las fajas frente, con las perforaciones de los costados.</text>
<text x="21.8" y="154.8">Desde arriba una la tapa A a los costados, introduciendo los pernos minifix de la tapa en las</text>
<text x="26.3" y="158.8">perforaciones de las cajas minifix de los costados. Luego ajuste las piezas girando 180</text>
<text x="66.8" y="162.8">grados en sentido horario las cajas mini fix</text>
<text x="25" y="276.1">FAJA FRENTE</text>
</g>
<g font-size="4">
<text x="109.8" y="72.3">D</text>
<text x="91.3" y="191.9">A</text>
<text x="59.4" y="233.3">C</text>
<text x="125.7" y="230.1">D</text>
<text x="92.5" y="250.1">B</text>
</g>
<text font-size="3.6" x="188.8" y="289.3">Pagina 1</text>
</svg>
